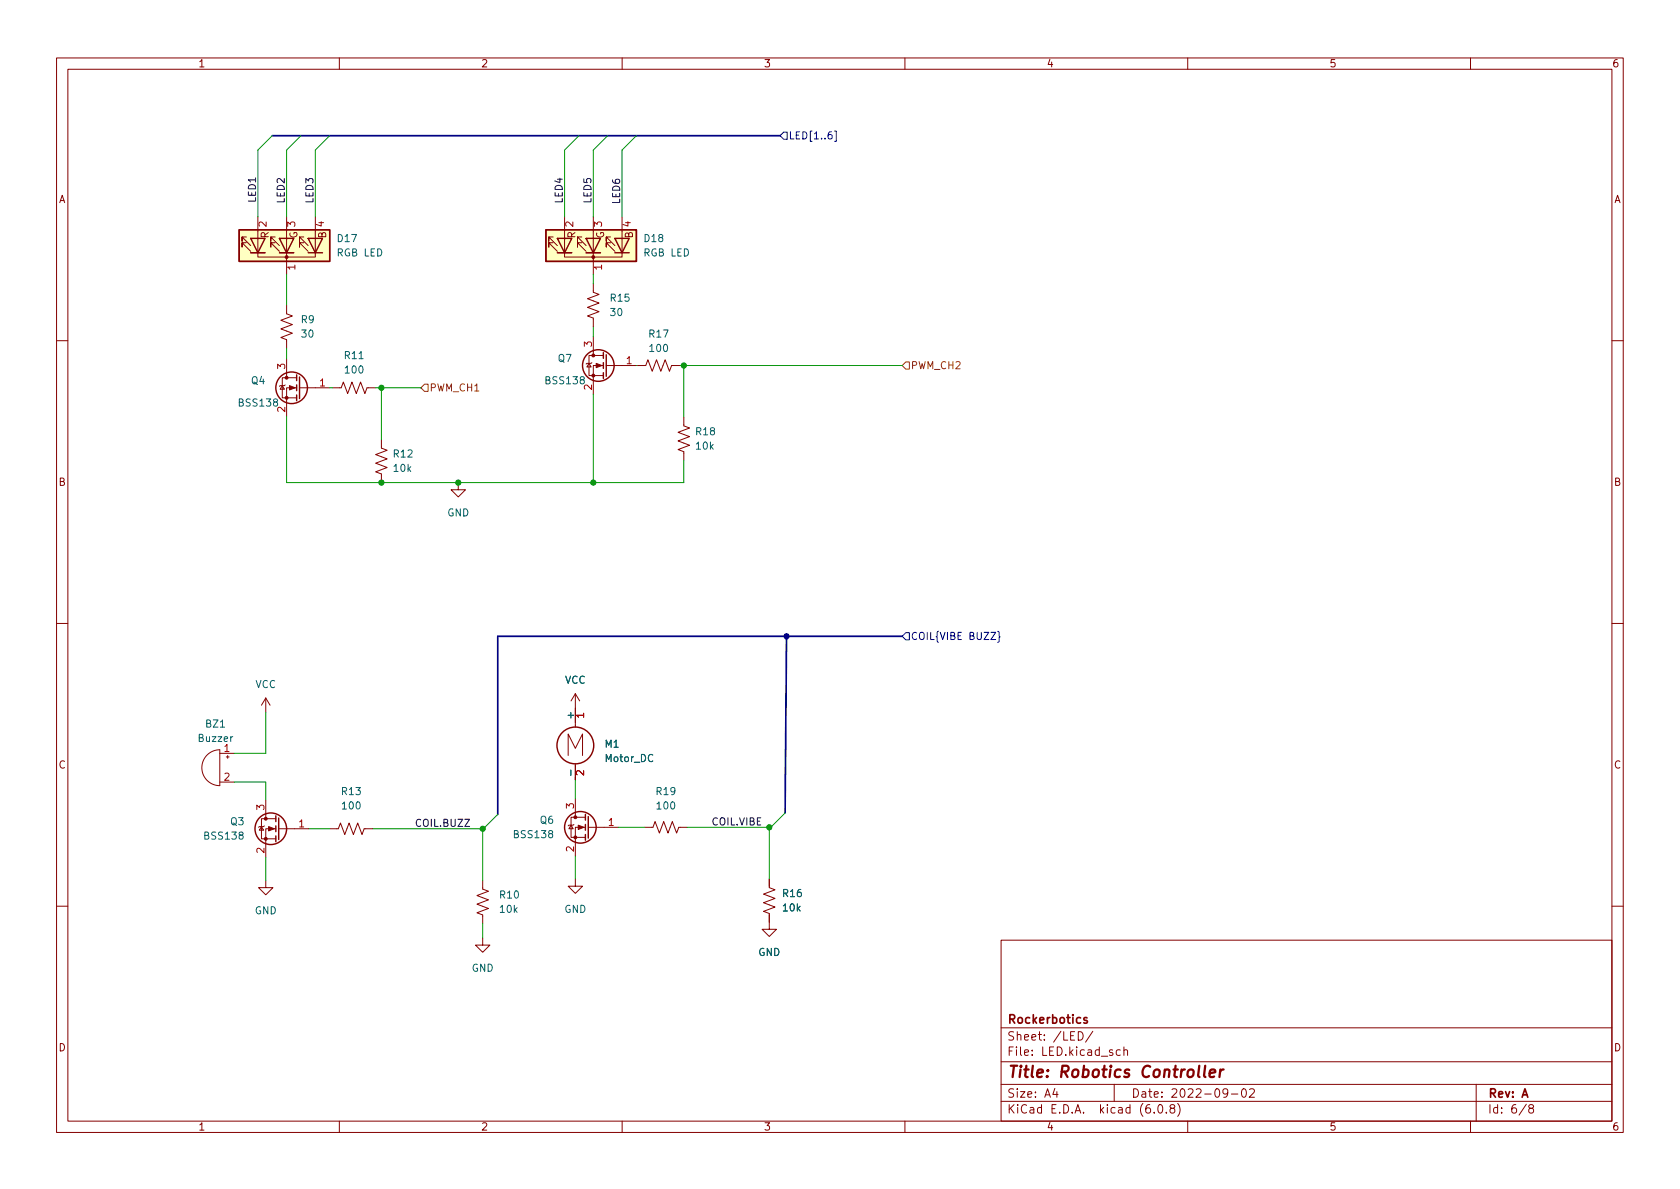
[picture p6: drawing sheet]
<svg xmlns="http://www.w3.org/2000/svg" width="297mm" height="210mm" viewBox="0 0 297 210" stroke-linecap="round" stroke-linejoin="round" font-family="sans-serif">
<g fill="none" stroke="#840000" stroke-width=".18">
<path d="M10 10.2h277v190.1h-277zM12 12.2h273v186.1h-273zM60 10.2v2M110 10.2v2M160 10.2v2M210 10.2v2M260 10.2v2M45.6 38.3v7.2h10.2v-1.1M50.7 38.3v2.6M55.8 38.3v6.4M99.8 38.3v7.2h10.2v-1.1M104.9 38.3v2.6"/>
<path d="M110 38.3v6.4M43.6 42.9h-.8v.8v-.8l1.5 1.5M43.6 41.9h-.8v.8v-.8l1.5 1.5M44.3 42.2h2.6zM44.3 42.2h.1M44.3 44.7h2.6M48.6 42.9h-.7v.8v-.8l1.5 1.5M48.6 41.9h-.7v.8v-.8l1.5 1.5M49.4 42.2h2.5zM49.4 42.2h.1M49.4 44.7h2.5M50.7 54v1.5l1 .4-2 .7 2 .8-2 .8 2 .7-2 .8 1 .4v1.5"/>
<path d="M50.7 42.2v6.3M53.7 42.9h-.7v.8v-.8l1.5 1.5M53.7 41.9h-.7v.8v-.8l1.5 1.5M97.8 42.9h-.8v.8v-.8l1.6 1.5M97.8 41.9h-.8v.8v-.8l1.6 1.5M98.6 42.2h2.5zM98.6 42.2h.1M98.6 44.7h2.5M102.9 42.9h-.8v.8v-.8l1.5 1.5M102.9 41.9h-.8v.8v-.8l1.5 1.5M103.6 42.2h2.6zM103.6 42.2h.1"/>
<path d="M103.6 44.7h2.6M104.9 50.2v1.5l1 .4-2 .7 2 .8-2 .8 2 .7-2 .8 1 .4v1.5M104.9 42.2v6.3M104.9 59.6v3.3M107.9 42.9h-.7v.8v-.8l1.5 1.5M107.9 41.9h-.7v.8v-.8l1.5 1.5M10 60.2h2M49.9 68.2l.4 .6h-.8zM50.4 68.1l-.1 .1h-.8l-.1 .1M50.7 63.5v3.3M52.5 68.6h-1.8v5.1M52.5 66.8h-2.6v3.6h2.6"/>
<path d="M53 68.6h5.3M58.8 68.6h1.5l.4-1 .8 2 .7-2 .8 2 .8-2 .7 2 .4-1h1.5M67.4 77.7v1.5l1.1 .4-2.1 .8 2.1 .7-2.1 .8 2.1 .8-2.1 .7 1 .4v1.5M104.1 64.3l.4 .6h-.7zM104.6 64.1l-.1 .2h-.7l-.2 .1M106.7 64.6h-1.8v5.1M106.7 62.9h-2.6v3.5h2.6M107.2 64.6h5.3M112.6 64.6h1.6l.4-1 .7 2.1 .8-2.1 .7 2.1 .8-2.1 .8 2.1 .3-1.1h1.6M120.9 73.8v1.5l1 .4-2 .7 2 .8-2 .8 2 .7-2 .8 1 .4v1.5M285 60.2h2M81 85.3v1.3h1.3l-1.3 1.3-1.2-1.3h1.2"/>
<path d="M10 110.2h2M285 110.2h2M36.6 133.5a3.2 3.2 0 0 1 2.3-.9v6.3a3.2 3.2 0 0 1-3-1.9 3.2 3.2 0 0 1 .7-3.5zM38.9 133.2h2.5M38.9 138.3h2.5M40 133.9h.5M40.3 133.6v.5M47 123.4v2.6M47 123.4l-.8 1.3M47 123.4l.8 1.3M100.5 133.6v-3.8l1.2 2.5 1.3-2.5v3.8M101.7 122.7v5.9"/>
<path d="M101.7 135.1v2.8M101.7 122.7l-.7 1.2M101.7 122.7l.8 1.2M46.2 146.2l.4 .6h-.8zM46.7 146l-.1 .2h-.8l-.1 .1M47 155.7v1.3h1.3l-1.3 1.2-1.3-1.2h1.3M47 141.5v3.3M48.8 146.6h-1.8v5M48.8 144.8h-2.6v3.5h2.6M49.3 146.6h5.3M58.3 146.6h1.5l.4-1.1 .8 2.1 .7-2.1 .8 2.1 .7-2.1 .8 2.1 .4-1h1.5M85.3 155.7v1.5l1.1 .4-2.1 .8 2.1 .7-2.1 .8 2.1 .7-2.1 .8 1 .4v1.5"/>
<path d="M101 145.9l.3 .7h-.7zM101.5 145.8l-.2 .1h-.7l-.1 .1M101.7 155.4v1.3h1.3l-1.3 1.3-1.2-1.3h1.2M101.7 141.2v3.3M103.5 146.3h-1.8v5.1M103.5 144.5h-2.5v3.6h2.5M104 146.3h5.3M113.9 146.3h1.5l.4-1 .8 2 .7-2 .8 2 .8-2 .7 2 .4-1h1.5M136 155.4v1.6l1 .3-2 .8 2 .8-2 .7 2 .8-2 .8 1 .3v2.8h1.3l-1.3 1.3-1.3-1.3h1.3M10 160.2h2M85.3 165.9v1.2h1.3l-1.3 1.3-1.2-1.3h1.2M177 166.3h108v32h-108z"/>
<path d="M285 160.2h2M60 198.3v2M110 198.3v2M160 198.3v2M177 194.8h108M177 191.8h108M177 187.8h108M177 181.8h108M186.5 192.5l-.4 1h1M186.9 193v1M190.6 182.4a.76 .76 0 0 1 .9 .8 .76 .76 0 0 1-.9 .7zM193.2 182.4l-1.3 1.9"/>
<path d="M197 191.8v3M198.1 185.7l-.5-.1-.2 .3v.4l.1 .3h.6M198.7 185.8l.2-.2 .4 .1 .1 .9M198.7 185.1v1.5M204.1 196.7v.1M204.9 195.4l.2-.1a.81 .81 0 0 1 .6 .7 .81 .81 0 0 1-.3 .8h-.2a.81 .81 0 0 1-.6-.6 .81 .81 0 0 1 .3-.8zM206.2 196.7v.1M207.1 196l-.2-.3v-.2l.2-.2 .5 .1 .1 .2-.1 .2-.6 .2-.1 .3v.4l.2 .1h.5l.1-.3-.1-.4-.2-.1M208.2 195.1a1.72 1.72 0 0 1 0 2.3M210 198.3v2M217.1 193.2l-.3 .3h-.3l-.3-.3 .2-.6 .4-.1 .2 .2a.99 .99 0 0 1-.4 1.3h-.2M217.7 193.5h1.2"/>
<path d="M219.7 192.6l.2-.1a.81 .81 0 0 1 .5 .7 .81 .81 0 0 1-.3 .8h-.1a.81 .81 0 0 1-.6-.6 .81 .81 0 0 1 .3-.8zM220.9 192.7l.6-.2 .2 .2 .1 .3-.9 1h.9M260 198.3v2M261 191.8v6.5M269.9 195.3l-1.3 1.9M270.6 196l-.3-.3 .1-.2 .2-.2 .4 .1 .2 .2-.1 .2-.7 .2-.1 .3v.2l.3 .3h.4l.2-.3-.1-.4-.2-.1"/>
</g>
<path d="M213.1 188.5l-.2 1.7 .2 .3M213.9 189.8l1-.2-.1-.4-.5-.1-.4 .3v1l.2 .1 .6-.1M215.8 189.1l-.2 1.4M216.3 189.1l-.3 .1-.3 .3" fill="none" stroke="#840000" stroke-width=".4"/>
<path d="M192.2 180l-.4-.1-.2 .2 .1 .3 .5 .1v.4h-.6" fill="none" stroke="#840000" stroke-width=".3"/>
<g fill="none" stroke="#840000" stroke-width=".25">
<path d="M42.3 40.6h16v5.6h-16zM44.3 42.2h2.6l-1.3 2.5zM44.3 44.7h2.6M49.4 42.2h2.5l-1.2 2.5zM49.4 44.7h2.5M54.5 42.2h2.5l-1.2 2.5zM54.5 44.7h2.5M96.5 40.6h16v5.6h-16zM98.6 42.2h2.5l-1.3 2.5zM98.6 44.7h2.5M103.6 42.2h2.6l-1.3 2.5zM103.6 44.7h2.6"/>
<path d="M108.7 42.2h2.6l-1.3 2.5zM108.7 44.7h2.6M52.5 66.3v1M52.5 68.1v1M52.5 69.8v1.1M53 66.7v3.8M106.7 62.4v1M106.7 64.1v1M106.7 65.9v1M107.2 62.7v3.8M48.8 144.3v1M48.8 146v1.1"/>
<path d="M48.8 147.8v1M49.3 144.6v3.9M103.5 144v1M103.5 145.8v1M103.5 147.6v1M104 144.4v3.8"/>
<circle cx="51.6" cy="68.6" r="2.79"/>
<circle cx="105.8" cy="64.6" r="2.79"/>
<circle cx="101.7" cy="131.8" r="3.3"/>
<circle cx="47.9" cy="146.6" r="2.79"/>
<circle cx="102.6" cy="146.3" r="2.79"/>
</g>
<g fill="#840000" stroke="#840000" stroke-width=".18">
<path d="M51.2 68.2l1 .4-1 .4z"/>
<path d="M102.2 145.9l1.1 .4-1.1 .4z"/>
<path d="M105.4 64.3l1 .3-1 .4z"/>
<path d="M47.5 146.2l1 .4-1 .3z"/>
<circle cx="50.7" cy="70.4" r=".25"/>
<circle cx="50.7" cy="66.8" r=".25"/>
<circle cx="101.7" cy="148.1" r=".25"/>
<circle cx="101.7" cy="144.5" r=".25"/>
<circle cx="104.9" cy="66.4" r=".25"/>
<circle cx="104.9" cy="62.9" r=".25"/>
<circle cx="104.9" cy="45.5" r=".25"/>
<circle cx="47" cy="148.3" r=".25"/>
<circle cx="47" cy="144.8" r=".25"/>
<circle cx="50.7" cy="45.5" r=".25"/>
</g>
<g fill="#ffffc2" stroke="#ffffc2" stroke-width=".18">
<path d="M96.5 40.6h16v5.6h-16z"/>
<path d="M42.3 40.6h16v5.6h-16z"/>
</g>
<path d="M75.1 67.9h.6v1.3h-.6l-.7-.6zM159.5 64.6l.6-.6h.7v1.3h-.7z" fill="none" stroke="#725600" stroke-width=".18"/>
<path d="M138.6 23.4h.6v1.2h-.6l-.7-.6zM147.6 23.2h.3v1.8h-.3M160.1 111.9h.7v1.3h-.7l-.6-.7zM175.2 111.8h.8l-.8 1.3h.8M176.4 111.6l.3 .2v.6l.1 .2-.1 .2v.6l-.3 .2" fill="none" stroke="#000084" stroke-width=".18"/>
<path d="M48.1 24h89.8M139.1 112.5l-.3 31.3M159.5 112.5h-71.5v31.5" fill="none" stroke="#000084" stroke-width=".3"/>
<g fill="none" stroke="#009600" stroke-width=".18">
<path d="M48.1 24l-2.5 2.5v11.8M53.2 24l-2.5 2.5v11.8M58.3 24l-2.5 2.5v11.8M102.4 24l-2.6 2.5v11.8M107.4 24l-2.5 2.5v11.8M112.5 24l-2.5 2.5v11.8M50.7 48.5v5.5M104.9 48.5v1.7M104.9 57.8v1.8M50.7 61.6v1.9M50.7 73.7v11.6h70.2v-3.9M58.3 68.6h.5"/>
<path d="M66.4 68.6h8M67.4 68.6v9.1M104.9 69.7v15.6M112.5 64.6h.1M120.3 64.6h39.2M120.9 64.6v9.2M41.4 138.3h5.6v3.2M47 126v7.2h-5.6M101.7 137.9v3.3M47 151.6v4.1M54.6 146.6h3.7M85.3 146.6v9.1"/>
<path d="M88 144l-2.5 2.6h-19.6M101.7 151.4v4M109.3 146.3h4.6M136 146.3v9.1M138.8 143.8l-2.5 2.5h-14.8M85.3 163.3v2.6"/>
</g>
<g fill="#009600" stroke="#009600" stroke-width=".18">
<circle cx="67.4" cy="85.3" r=".46"/>
<circle cx="81" cy="85.3" r=".46"/>
<circle cx="67.4" cy="68.6" r=".46"/>
<circle cx="120.9" cy="64.6" r=".46"/>
<circle cx="104.9" cy="85.3" r=".46"/>
<circle cx="136" cy="146.3" r=".46"/>
<circle cx="85.3" cy="146.6" r=".46"/>
</g>
<circle cx="139.1" cy="112.5" r=".46" fill="#000084" stroke="#000084" stroke-width=".18"/>
<text font-size="2.8" fill="#840000" x="178" y="190.6">Title: Robotics Controller</text>
<g font-size="2.1" fill="#840000">
<text x="178" y="184">Sheet: /LED/</text>
<text x="178" y="181">Rockerbotics</text>
<text x="178" y="186.7">File: LED.kicad_sch</text>
<text x="178" y="196.9">KiCad E.D.A. kicad (6.0.8)</text>
<text x="178" y="194.1">Size: A4</text>
<text x="200" y="194.1">Date: 2022-09-02</text>
<text x="263" y="194.1">Rev: A</text>
<text x="263" y="196.9">Id: 6/8</text>
</g>
<g font-size="1.8" fill="#840000">
<text x="35" y="11.9">1</text>
<text x="85" y="11.9">2</text>
<text x="135" y="11.9">3</text>
<text x="185" y="11.9">4</text>
<text x="235" y="11.9">5</text>
<text x="285" y="11.9">6</text>
<text x="10.3" y="35.9">A</text>
<text x="285.3" y="35.9">A</text>
<text x="47.5" y="42.2" transform="rotate(-90 47.5 42.2)">R</text>
<text x="52.6" y="42.2" transform="rotate(-90 52.6 42.2)">G</text>
<text x="57.7" y="42.2" transform="rotate(-90 57.7 42.2)">B</text>
<text x="101.7" y="42.2" transform="rotate(-90 101.7 42.2)">R</text>
<text x="106.8" y="42.2" transform="rotate(-90 106.8 42.2)">G</text>
<text x="111.9" y="42.2" transform="rotate(-90 111.9 42.2)">B</text>
<text x="10.3" y="85.9">B</text>
<text x="285.3" y="85.9">B</text>
<text x="10.3" y="135.9">C</text>
<text x="285.3" y="135.9">C</text>
<text x="10.3" y="185.9">D</text>
<text x="285.3" y="185.9">D</text>
<text x="35" y="199.9">1</text>
<text x="85" y="199.9">2</text>
<text x="135" y="199.9">3</text>
<text x="185" y="199.9">4</text>
<text x="235" y="199.9">5</text>
<text x="285" y="199.9">6</text>
</g>
<g font-size="1.8" fill="#000084">
<text x="139.4" y="24.6">LED[1..6]</text>
<text x="161" y="113.2">COIL{VIBE BUZZ}</text>
</g>
<g font-size="1.8" fill="#0f0f0f">
<text x="45.2" y="35.9" transform="rotate(-90 45.2 35.9)">LED1</text>
<text x="50.3" y="36.1" transform="rotate(-90 50.3 36.1)">LED2</text>
<text x="55.4" y="36.1" transform="rotate(-90 55.4 36.1)">LED3</text>
<text x="99.5" y="36.1" transform="rotate(-90 99.5 36.1)">LED4</text>
<text x="104.6" y="36.1" transform="rotate(-90 104.6 36.1)">LED5</text>
<text x="109.6" y="36.2" transform="rotate(-90 109.6 36.2)">LED6</text>
<text x="73.3" y="146.2">COIL.BUZZ</text>
<text x="125.7" y="145.9">COIL.VIBE</text>
</g>
<g font-size="1.8" fill="#a90000">
<text x="47.1" y="40.1" transform="rotate(-90 47.1 40.1)">2</text>
<text x="52.2" y="40.1" transform="rotate(-90 52.2 40.1)">3</text>
<text x="57.3" y="40.1" transform="rotate(-90 57.3 40.1)">4</text>
<text x="101.3" y="40.1" transform="rotate(-90 101.3 40.1)">2</text>
<text x="106.4" y="40.1" transform="rotate(-90 106.4 40.1)">3</text>
<text x="111.5" y="40.1" transform="rotate(-90 111.5 40.1)">4</text>
<text x="52.2" y="47.7" transform="rotate(-90 52.2 47.7)">1</text>
<text x="106.4" y="47.7" transform="rotate(-90 106.4 47.7)">1</text>
<text x="50.4" y="65.3" transform="rotate(-90 50.4 65.3)">3</text>
<text x="104.6" y="61.3" transform="rotate(-90 104.6 61.3)">3</text>
<text x="110.8" y="64.4">1</text>
<text x="56.5" y="68.3">1</text>
<text x="104.6" y="68.9" transform="rotate(-90 104.6 68.9)">2</text>
<text x="50.4" y="72.9" transform="rotate(-90 50.4 72.9)">2</text>
<text x="103.3" y="127" transform="rotate(-90 103.3 127)">1</text>
<text x="39.6" y="133">1</text>
<text x="103.3" y="137.1" transform="rotate(-90 103.3 137.1)">2</text>
<text x="39.6" y="138">2</text>
<text x="46.7" y="143.2" transform="rotate(-90 46.7 143.2)">3</text>
<text x="101.5" y="143" transform="rotate(-90 101.5 143)">3</text>
<text x="52.8" y="146.3">1</text>
<text x="107.6" y="146">1</text>
<text x="46.7" y="150.9" transform="rotate(-90 46.7 150.9)">2</text>
<text x="101.5" y="150.6" transform="rotate(-90 101.5 150.6)">2</text>
</g>
<g font-size="1.8" fill="#006464">
<text x="59.6" y="45.3">RGB LED</text>
<text x="59.7" y="42.8">D17</text>
<text x="113.9" y="45.3">RGB LED</text>
<text x="114" y="42.8">D18</text>
<text x="108" y="53.3">R15</text>
<text x="53.3" y="57.1">R9</text>
<text x="53.4" y="59.7">30</text>
<text x="108" y="55.9">30</text>
<text x="114.8" y="59.7">R17</text>
<text x="61" y="63.5">R11</text>
<text x="98.7" y="64">Q7</text>
<text x="115" y="62.2">100</text>
<text x="42.4" y="71.9">BSS138</text>
<text x="44.5" y="67.9">Q4</text>
<text x="61.1" y="66">100</text>
<text x="96.6" y="67.9">BSS138</text>
<text x="123.1" y="77">R18</text>
<text x="69.6" y="80.9">R12</text>
<text x="69.7" y="83.4">10k</text>
<text x="123.1" y="79.5">10k</text>
<text x="79.1" y="91.3">GND</text>
<text x="45.1" y="121.7">VCC</text>
<text x="99.9" y="120.9">VCC</text>
<text x="35.2" y="131.2">Buzzer</text>
<text x="36.4" y="128.6">BZ1</text>
<text x="101.5" y="127" transform="rotate(-90 101.5 127)">+</text>
<text x="101.5" y="136.9" transform="rotate(-90 101.5 136.9)">-</text>
<text x="107" y="132.2">M1</text>
<text x="107" y="134.7">Motor_DC</text>
<text x="60.5" y="140.6">R13</text>
<text x="60.6" y="143.1">100</text>
<text x="116.1" y="140.6">R19</text>
<text x="116.3" y="143.1">100</text>
<text x="36.3" y="148.5">BSS138</text>
<text x="40.8" y="145.9">Q3</text>
<text x="91" y="148.2">BSS138</text>
<text x="95.5" y="145.7">Q6</text>
<text x="45" y="161.7">GND</text>
<text x="88.4" y="158.9">R10</text>
<text x="88.5" y="161.4">10k</text>
<text x="99.8" y="161.4">GND</text>
<text x="138.5" y="158.6">R16</text>
<text x="138.5" y="161.2">10k</text>
<text x="83.4" y="171.8">GND</text>
<text x="134.1" y="169">GND</text>
</g>
<g font-size="1.8" fill="#725600">
<text x="161" y="65.3">PWM_CH2</text>
<text x="75.9" y="69.2">PWM_CH1</text>
</g>
</svg>
